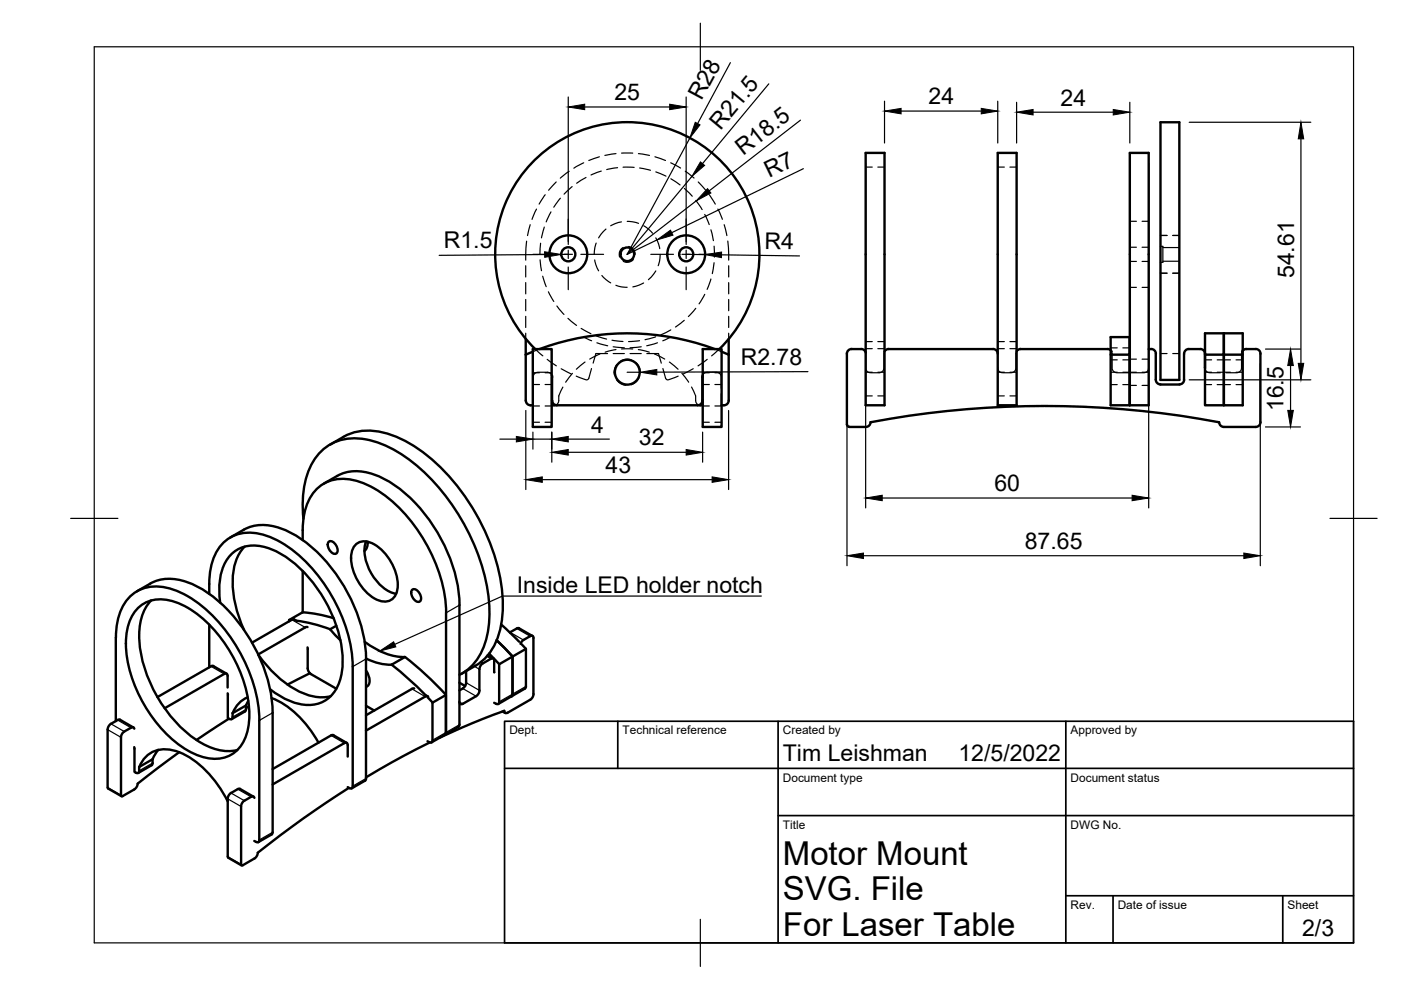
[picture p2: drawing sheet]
<svg xmlns="http://www.w3.org/2000/svg" width="297mm" height="210mm" viewBox="0 0 297 210" stroke-linecap="round" stroke-linejoin="round" font-family="sans-serif">
<!-- layer: Visible -->
<g fill="none" stroke="#000" stroke-width=".51">
<path d="M183.5 32.4h4v53.5h-4zM211.5 32.4h4v53.5h-4zM239.5 32.4h4v53.5h-4zM246 25.9h4v54.7h-4zM111.5 71.9v13a1.11 1.11 0 0 0 1.5 1M113 74h4v16.5h-4zM113 74.6l-1.5 .6M113.5 74a28 28 0 0 1-.4-39.8 28 28 0 0 1 39.8 0 28 28 0 0 1-.4 39.8M114.4 74a53.4 53.4 0 0 1 37.2 0M117 79.5l.1 .4M117.1 79.9v6h.4M149 79.5l-.1 6.4h-.4"/>
<path d="M149 74h4v16.5h-4zM153 74.6l1.5 .6M154.5 71.9v13a1.12 1.12 0 0 1-1.5 1M180.6 74h2a1.01 1.01 0 0 1 1 .8M180.6 74a1.01 1.01 0 0 0-1 1v15l.2 .4 .3 .1M188.4 74h22.1a1.01 1.01 0 0 1 1 1M188.4 74l-.5 .1-.4 .4M216.4 74h18.4M216.4 74l-.5 .1-.4 .4M234.8 74l.5 .1 .4 .4M235.5 74.6v11.3h4v-10.7M235.5 74.3v-2.8h4v3.7h-4"/>
<path d="M239.5 79h.1M243.5 74h.6M244.1 74a.97 .97 0 0 1 .9 1v5.5a1.01 1.01 0 0 0 1.1 1h3.9M251 75v5.5M251.1 75a.97 .97 0 0 1 1-1h2.4a1.01 1.01 0 0 1 1 1v3M255.5 78h.1M263.3 74.5l.7-.5h2.2a.97 .97 0 0 1 1 1l.1 14.5a1.01 1.01 0 0 1-1.1 1h-6.7M263.5 74.4v-3.7h-8v4.5h4v-4.5v4.5h4M263.5 74.6v11.3h-4v-10.7v10.7h-4v-10.7M72.8 92.6l-2.8 1.7M72.8 92.6a12.7 12.7 0 0 1 11.6 .2 37.6 37.6 0 0 1 16.4 16 39.6 39.6 0 0 1 5.8 20.5 14.4 14.4 0 0 1-4.6 11.1l-1.2 .8M117.1 84.9a1.01 1.01 0 0 0 1 1h29.8a1.01 1.01 0 0 0 1-1"/>
<path d="M117.8 85.9h-.3M148.2 85.9h.3M251.1 80.5a1.01 1.01 0 0 1-1 1M258.5 89.5a199.8 199.8 0 0 0-73.9 0 1.01 1.01 0 0 1-1 1h-3.5M258.5 89.5a1.01 1.01 0 0 0 1 1M48.8 114a11.3 11.3 0 0 1 7.1-2.7 17.5 17.5 0 0 1 11.1 5.5 34 34 0 0 1 10.6 22.9M51.9 115.9a11.1 11.1 0 0 0-2.5 8.7 26.1 26.1 0 0 0 2.3 8.9M64.2 114.5a18.5 18.5 0 0 1 1.2-8.2 7.9 7.9 0 0 1 9.5-4.5 23 23 0 0 1 12.2 8.6 33.2 33.2 0 0 1 7.5 19.5M64.3 110a19.1 19.1 0 0 1 2.5-12.7 10.1 10.1 0 0 1 10.7-4.1 27.7 27.7 0 0 1 14.6 9.2 44.7 44.7 0 0 1 11.7 26.3 17.2 17.2 0 0 1-3.2 11.9l-2 1.8-1.2 .7M68.6 102.5a11.3 11.3 0 0 1 7.1-2.6 17.5 17.5 0 0 1 11.1 5.5 34 34 0 0 1 10.6 22.9M69.7 114.9a1.28 1.28 0 0 1 1.7 1 1.14 1.14 0 0 1-.2 1.5 1.85 1.85 0 0 1-1.5-2.5zM75.6 115.3a3.7 3.7 0 0 1 4.6 .7 10.6 10.6 0 0 1 4.1 9 2.77 2.77 0 0 1-4 2.3 10.3 10.3 0 0 1-5.8-10l.2-.8z"/>
<path d="M77.6 114.8l.4 .3M77.6 114.8a9 9 0 0 0 2.1 8.2l1.2 1.3a6.2 6.2 0 0 0 3.1 1.6M78 114.9v.5a1.95 1.95 0 0 1-.7 1.4M24.6 135.2v17.7M24.6 135.2a11.8 11.8 0 0 1 3.5-9.2 8.6 8.6 0 0 1 8.6-1 27.7 27.7 0 0 1 13.8 12.7 31.4 31.4 0 0 1 4.5 15M29 125.4a11.2 11.2 0 0 1 7.1-2.7 17.5 17.5 0 0 1 11.1 5.5 34 34 0 0 1 10.6 22.9v25.4l-.2 .4-2.8 1.7M29.2 129a7.2 7.2 0 0 1 7.8-1.4 24 24 0 0 1 12 11 24.1 24.1 0 0 1 3.6 16 7.2 7.2 0 0 1-10 5.8 24 24 0 0 1-12.1-11.1 24.1 24.1 0 0 1-3.5-15.9 8.7 8.7 0 0 1 2.2-4.4zM32.1 127.3a11.5 11.5 0 0 0-2.5 9.4 29.4 29.4 0 0 0 12.6 20.5 10.9 10.9 0 0 0 8.1 1.8M44.4 125.9a18.5 18.5 0 0 1 1.2-8.2 7.9 7.9 0 0 1 9.5-4.5 23 23 0 0 1 12.2 8.6 33.2 33.2 0 0 1 7.5 19.5M44.4 132.5v9M46.7 127.8a12.3 12.3 0 0 1 2.1-10 7.3 7.3 0 0 1 8.1-1.6 23.7 23.7 0 0 1 11.9 11 24.4 24.4 0 0 1 3.6 15.9 7.2 7.2 0 0 1-6.5 6.4 12.9 12.9 0 0 1-8.6-3.4M54.8 138.9a21.4 21.4 0 0 0 11.1 8.6 8.3 8.3 0 0 0 4.2 .1"/>
<path d="M61.3 131.4l.4 .1M62.8 131.6l-.6-.3-.3 .1-8.5 4.9M62.9 131.6a31.9 31.9 0 0 1 7.1 1.8M64.1 129.9l-2.8 1.6v.2M64.1 129.8a29.4 29.4 0 0 1 6.6 1.3M64.2 121.1v8.8M65.2 133h-.5l-10 5.8M65.2 137.3v4.4a1.56 1.56 0 0 0 .7 1.2M70 133.4l2.2 2.4M71.3 132.7l-1.3 .7M77.3 136.1a14.1 14.1 0 0 0 8.6 3.2l4 3.4 4.7 4.6M77.6 139.7v25.3l-.2 .5-2.8 1.6"/>
<path d="M77.6 139.6a11.7 11.7 0 0 0 5.4 1.3M85.8 139.3l-2.8 1.6M87.4 125.1a1.28 1.28 0 0 1 1.7 .9 1.14 1.14 0 0 1-.2 1.6 1.85 1.85 0 0 1-1.5-2.5zM94.6 129.9v25.4M97.4 128.3v25.3l-.2 .5-2.8 1.6 .2-.4M103.4 139l1.2 .6M103.7 138.6l2.2 2.2M105.3 135.7l3.4 3.5M106.3 132.4l3.8 3.7M108.7 139.2v8M110 133.2l2.9 1.6M110.1 133.2l-.5 .1-1.5 .8"/>
<path d="M110.4 136.4l1.1 1.2M112.4 134.9l-1.6 .9-.4 .7M112.4 134.9l.5-.1 .2 .5v11.8a1.57 1.57 0 0 1-.7 1.3M24.9 152.7l-1.4 .8a1.57 1.57 0 0 0-.7 1.2v12.3M24.9 152.6h.5l2.9 1.6M27.8 154.3l-1.4 .8a1.57 1.57 0 0 0-.7 1.2v12.3v.2h.3M27.8 154.3l.4-.1 .3 .3M28.5 158.4v5.3l.3 .1M33.6 159l-1.3 2M38 159.5l-8.8 6.7M48 142.8l-2.8-1.6h-.3l-11.5 6.6M48.3 143.3v2.5"/>
<path d="M48.3 143.3l-.2-.5-.5 .1-12.7 7.3M48.3 147v.4M48.3 147.4v4.9a.6 .6 0 0 0 1 0v-1.1l2.9-1.6M48.5 152.4l-6.8 4.5M52.2 149.6v.8M52.2 150.4l-.3 .4-2.8 1.7M52.5 147.8a5.7 5.7 0 0 0-3.2 3.4M52.6 148.6l-.4 1M52.8 149.8l-.6 .3M55 152.8v25.3M57.6 148a20.6 20.6 0 0 1 9.9 9.5M65.7 142.7l-4.7 2.5"/>
<path d="M65.9 142.9l5.4 3.1M70.7 155.9l2.8 1.6M70.7 155.9h-.5l-12.4 7.2M73 157.6l-15.2 8.7M73 157.6l.3-.1 .4 .2v2.7M74.8 141.3v25.4l-.2 .4h-.5M77.6 149.6l1.8 1.1M77.6 142.2a2.76 2.76 0 0 1 .3 3.3l-.3 .1M83 140.9l3.6 3 3.6 3.4M87.3 146.1l-9.7 5.6M87.8 146h-.5M90.2 147.4l.5 .2"/>
<path d="M90.7 147.8l1 1.2M90.8 147.7l-.4-.1-.2 .1-12.6 7.2M91.1 157.4l-8.1 4.3-5.4 3.1M94.3 155.8l-2.8 1.6M94.3 155.8l.2-.5v-7.9l-2.8 1.6v7.9v.3l-.4 .2-.7-.2M97.4 148.8l.2 .5 .5-.1M97.4 144.8l1.2 .7M98.8 142.3v2.5M98.8 144.7a1.87 1.87 0 0 1-1.4 1.7M100.8 141.2l-2.9 1.6M100.9 147.6l-2.8 1.6M101.7 146.4a1.57 1.57 0 0 1-.7 1.2"/>
<path d="M102.4 140.7l1.7-1 .5-.1 .2 .5v2.4M102.4 140.6a1.57 1.57 0 0 0-.7 1.3l-.1 4.5M104.8 149l.3 .2M104.8 142.5h.1M105.8 140.8l.1 8-.3 .5-.5-.1M105.8 140.8l5.7-3.2-.1 8.3-5.8 3.4M106.5 150.8l.6 .4M106.9 150.7l-6.8 2.7-6.9 3M108.7 147.2l-.2 .4M112.4 148.4l-4.8 2.7-.5 .1-.2-.5M22.8 167l.1 .2M22.9 167.2l2.9 1.6"/>
<path d="M29.2 166.1a1.57 1.57 0 0 1-.7 1.3l-2.5 1.4M29.5 162.6v1.1l-.4 .2-.3-.1M29.5 162.6a5.8 5.8 0 0 1 7.5-3.4 19.7 19.7 0 0 1 10.6 9.5l.7 1.2M32.1 162.3l-2.8 1.6M32.3 161l-2.8 1.6M32.3 161v.8M32.4 161.8l-.2 .4M50.4 167.3l-1.4 .8a1.57 1.57 0 0 0-.7 1.2v12.3M50.4 167.3h.5l2.8 1.6M53.2 168.9l-1.4 .9M53.2 168.9h.5l.2 .3M53.9 178.3l.4 .2"/>
<path d="M55 178.1l-.2 .4h-.5M73.7 166.9l.4 .2M74 167a215.9 215.9 0 0 0-19.3 13.8 1.51 1.51 0 0 1-.8 1.2l-2.4 1.4h-.3l-.1-12.4a1.57 1.57 0 0 1 .7-1.3M48.3 181.6l.1 .2M48.4 181.9l2.8 1.6"/>
<circle cx="120.5" cy="53.9" r="1.49"/>
<circle cx="120.5" cy="53.9" r="4"/>
<circle cx="133" cy="53.9" r="1.45"/>
<circle cx="145.5" cy="53.9" r="1.49"/>
<circle cx="145.5" cy="53.9" r="4"/>
<circle cx="133" cy="78.9" r="2.64"/>
</g>
<!-- layer: Hidden -->
<g fill="none" stroke="#000" stroke-width=".25">
<path d="M117.9 38.6l-1.6 1.7M120.7 36.3l-1.9 1.5M121.3 39.6l-1.7 1.6M123.8 34.5l-2.1 1.2M124.2 37.6l-1.9 1.3M127.1 33.2l-2.3 .8M127.5 36.3l-2.2 .8M130.6 32.6l-2.4 .3M130.9 35.6l-2.3 .4M131.8 32.5h2.4M132.1 35.4l2.4 .1M135.4 32.6l2.3 .3"/>
<path d="M135.6 35.6l2.3 .5M138.9 33.2l2.2 .8M139 36.4l2.2 1M142.2 34.5l2.1 1.1M142.2 37.9l2 1.3M145.1 40l1.7 1.6M145.3 36.3l1.9 1.5M148 38.6l1.6 1.7M183.5 35.4h1.4M186.1 35.4h1.4M211.5 35.4h1.4M214.1 35.4h1.4"/>
<path d="M111.5 56.3v2.4M111.5 59.9v2.4M111.7 51.1l-.2 4.1M112.4 47.6l-.6 2.3M113.7 44.3l-.9 2.2M114.5 55.1l.3 2.3M114.6 51.6l-.1 2.3M115.1 58.6l.7 2.2M115.4 48.1l-.6 2.3M115.6 41.3l-1.3 2M116.8 44.9l-1 2.1M118.8 42l-1.4 1.9"/>
<path d="M126.1 55.1l.2 1.1 .6 1.2M126.4 51.5l-.3 .9-.1 1.5M127.6 58.4l.8 .9 1.1 .7M128.5 48.6l-1.6 1.8M131.8 47l-1.4 .4-.9 .5M132.1 52.5a1.66 1.66 0 0 0-.7 2M133 46.9l1.1 .1 1.3 .4M133.3 52.3a1.7 1.7 0 0 1 1.4 1.6M134.3 55a1.69 1.69 0 0 1-2.2 .4M136.5 47.9l1 .7 .8 .8M139 50.4l.6 1.3 .3 1M139 57.4l-1.5 1.9"/>
<path d="M140 53.9l-.2 1.5-.2 .9M147.5 42.5l1.4 1.9M149.4 45.5l1 2.1M150.4 41.3l1.3 2M150.7 48.7l.6 2.3M150.7 59.2l-.8 2.2M151.4 52.2l.1 2.3M151.4 55.7l-.4 2.3M152.2 44.3l1 2.2M153.5 47.6l.6 2.3M154.3 51.1l.2 4.1M154.5 56.3v2.4"/>
<path d="M154.5 59.9v2.4M239.5 46.9h1.4M239.5 52.4h1.4M239.5 55.4h1.4M242.1 46.9h1.4M242.1 52.4h1.4M242.1 55.4h1.4M246 52.2h.5v3.4h-.5M246 57.9h1.4M246 49.9h1.4M246.5 55.4h3.5M246.5 52.5h3.5"/>
<path d="M248.6 57.9h1.4M248.6 49.9h1.4M111.5 63.5v2.4M111.5 67.1v2.3M111.5 70.6v1.3M113 79h1.4M113.5 74l1.6 1.5M114.4 74l-1.4 .6M115.6 79h1.4M116 76.2l2 1.4M116.3 61.9l1.1 2M117 79.5l-.4-.4-.4-.2h-2.2a1 1 0 0 0-.9 1v2.4"/>
<path d="M118.1 64.9l1.5 1.8M119 78.2l2.1 1.1M120.4 67.5l1.8 1.5M121.4 79.2l-1.5 1.8M123.2 69.6l2.1 1.2M123.8 71.5l1.6 .8M124 76.8l-1.8 1.5M125.4 78.1l-.6 2.1-.3 .3h-.3l-2-.8M126.4 71.2l2.2 .7M126.6 72.7l2.2 .6M127.2 75.1l-2.2 1M128.8 75h-2.5l-.5 2"/>
<path d="M129.8 72.1l2.3 .3M130 73.5l2.4 .2M130 75h2.4M130.6 60.5l1.2 .3 1.2 .1M130.6 74.1l-2.3 .6M130.7 77.3l-.1 .2a2.58 2.58 0 0 0-.3 2M131.8 74h2.4M133.6 75h2.4M133.8 76.3l-.3-.1a2.71 2.71 0 0 0-1.9 .3M134.8 76.9l.3 .2a2.83 2.83 0 0 1 .7 1.8M135.3 74.1l2.4 .6M135.6 72.2l-2.3 .2"/>
<path d="M136 73.5l-2.4 .2M136.5 60l-2.3 .8M137.1 75h2.5l.6 2M138.8 75.1l2.1 1M139 71.4l-2.2 .6M139.4 72.7l-2.3 .6M140.5 78.1l.6 2.1 .3 .3h.4l2-.8M141.9 76.8l1.9 1.5M142.2 71.5l-1.7 .8M142.2 69.9l-2.1 1.1M144.6 79.1l1.4 1.9M145.1 67.9l-1.9 1.4"/>
<path d="M147 78.2l-2.1 1.1M147.5 65.4l-1.6 1.7M149 79.5l.4-.4 .3-.2h2.2a1 1 0 0 1 1 1v2.4M149 79h1.4M149.4 62.4l-1.2 2M149.9 76.2l-1.9 1.4M151.6 79h1.4M151.6 74l1.4 .6M152.5 74l-1.6 1.5M154.5 63.5v2.4M154.5 67.1v2.3M154.5 70.6v1.3"/>
<path d="M183.5 78.9h1.4M183.5 73.9h1.4M183.5 72.4h1.4M186.1 78.9h1.4M186.1 73.9h1.4M186.1 72.4h1.4M187.5 74.5l-.1 .4v3.1a1 1 0 0 1-1 1h-1.9a1.04 1.04 0 0 1-1-1v-3.2M211.5 78.9h1.4M211.5 73.9h1.4M211.5 72.4h1.4M214.1 78.9h1.4M214.1 73.9h1.4"/>
<path d="M214.1 72.4h1.4M215.5 74.5l-.1 .3v3.2a1 1 0 0 1-1 1h-1.9a1.01 1.01 0 0 1-1-1M235.5 78.9h1.4M235.5 74.3v.3M235.5 73.8h1.4M235.5 76.3h1.4M235.7 74.6l.1 3.4a1 1 0 0 0 1 1h2.7M238.1 78.9h1.4M238.1 73.8h1.4M238.1 76.3h1.4M239.5 78.9h1.4M239.5 76.2h1.4"/>
<path d="M239.5 60.9h1.4M242.1 78.9h1.4M242.1 76.2h1.4M242.1 60.9h1.4M243.5 78a1.01 1.01 0 0 1-1 1h-3M246 75h1.4M248.6 75h1.4M255.5 78a1.01 1.01 0 0 0 1 1h2.3M255.5 78.9h1.4M255.5 76.3h1.4M258.1 78.9h2.8M258.1 76.3h2.8"/>
<path d="M262.1 78.9h1.4M262.1 76.3h1.4M263.3 74.6l-.1 3.4a1 1 0 0 1-1 1h-2.3M263.5 74.4v.2M113 81.5h1.4M113 89.5h1.4M113 86.1h1.4M113.1 83.5l-.1 2.4M115.6 81.5h1.4M115.6 89.5h1.4M115.6 86.1h1.4M119.3 82.1a4.4 4.4 0 0 0-.9 3.2l-.6 .6"/>
<path d="M130.7 80.6l.2 .1a2.69 2.69 0 0 0 1.8 1M135.5 80l-.1 .3a2.73 2.73 0 0 1-1.5 1.3M146.6 82.1a4.5 4.5 0 0 1 1 3.2l.6 .6M149 81.5h1.4M149 89.5h1.4M149 86.1h1.4M151.6 81.5h1.4M151.6 89.5h1.4M151.6 86.1h1.4M152.9 83.5l.1 2.4M183.5 83.9h1.4M186.1 83.9h1.4"/>
<path d="M211.5 83.9h1.4M214.1 83.9h1.4M235.5 81.5h1.4M238.1 81.5h1.4M239.5 81.7h1.4M242.1 81.7h1.4M255.5 81.5h1.4M258.1 81.5h2.8M262.1 81.5h1.4"/>
</g>
<!-- layer: Visible Narrow -->
<g fill="none" stroke="#000" stroke-width=".25">
<path d="M61.9 131.4l2.8 1.6M77.6 139.7l-2.8 1.6M97.4 128.3l-2.8 1.6M103.2 139.2l.9 .5M108.1 134.1l2.9 1.6M109.6 133.3l2.8 1.6M22.8 154.7l2.9 1.6M23.5 153.5l2.9 1.6M24.9 152.7l2.9 1.6M44.7 141.3l2.8 1.6M52.2 150.4l-2.9 1.6M57.8 151.1l-2.8 1.7"/>
<path d="M70.2 155.9l2.8 1.7M87.3 146.1l2.8 1.6M97.4 153.7l-5.7 3.2M97.4 148.8l.7 .4M98.1 146l2.8 1.6M98.8 144.8l2.8 1.6M100.6 141.3l1 .6M101.9 140.4l.5 .3M111.5 145.5l-5.7 3.3M22.8 167l2.9 1.6M32.3 161.8l-2.8 1.6M48.3 169.4l2.8 1.6"/>
<path d="M49 168.1l2.8 1.7M50.4 167.3l2.8 1.6M57.8 176.5l-2.8 1.6M77.6 165.1l-2.8 1.6M48.3 181.6l2.8 1.7"/>
</g>
<!-- layer: TITLEBLOCK -->
<path d="M107 152.9h180v47h-180zM131 152.9v10M165 152.9v47M226 152.9v47M107 162.9h180M165 172.9h122M226 189.9h61M236 189.9v10M272 189.9v10" fill="none" stroke="#000" stroke-width=".36"/>
<!-- layer: FD_Dimensions -->
<g fill="none" stroke="#000" stroke-width=".25">
<path d="M154.9 13.3l-7 12.9M163 17.8l-14.1 16.9M120.5 20.6v31.2M124 22.7h18M145.5 20.6v31.2M146.3 29.3l-13.3 24.6M146.7 37.4l-13.7 16.5M169.7 25.5l-19.3 15M170.3 35.8l-27.9 13.5M183.5 34.5v73.2M187.5 21.5v8.8M191.1 23.6h16.9"/>
<path d="M211.5 21.5v8.8M215.5 21.7v8.6M219 23.8h17M239.5 21.7v8.6M243.5 34.5v73.2M252.1 25.9h25.8M275.8 29.4v47.6M115.5 54l-22.4 .1M120.5 53.9h-1.5M139.3 50.9l-6.3 3M145.5 53.9l4 .1M147.6 42.6l-14.6 11.3"/>
<path d="M153 54l16.5 .3M133 78.9h2.8M171.3 78.8l-32 .1M179.6 77.1v42.8M267.2 77.1v42.8M268.3 74h7.4M273.6 77.5v9.5M106 93.1h3.5M111.5 87v16.8M113 91.6v3.6M113 93.1h4M117 91.6v6.4"/>
<path d="M120.5 93.1h8.7M120.5 95.9h25M149 91.6v6.4M154.5 87v16.8M252.1 80.5h25.8M268.3 90.5h7.4M115 101.7h36M183.1 117.8h80.6M187 105.6h53"/>
</g>
<g fill="#000" stroke="#000" stroke-width=".21">
<path d="M120.5 22.7l3.5-.6v1.2zM142 22.1l3.5 .6-3.5 .6zM147.4 25.9l1 .6-2.1 2.8zM148.5 34.3l.9 .8-2.7 2.3zM150 40l.7 .9-3.1 1.7zM187.5 23.6l3.6-.6v1.1zM208 23l3.5 .6-3.5 .5zM215.5 23.8l3.5-.6v1.2zM236 23.2l3.5 .6-3.5 .6zM275.8 25.9l.6 3.5h-1.1zM115.5 53.4l3.5 .5-3.5 .7zM139.3 50.9l2.9-2.1 .5 1.1z"/>
<path d="M149.5 54l3.5-.6v1.2zM135.8 78.9l3.5-.6v1.2zM273.6 74l.6 3.5h-1.2zM275.3 77h1.1l-.6 3.5zM109.5 92.5l3.5 .6-3.5 .6zM117 93.1l3.5-.6v1.2zM117 95.9l3.5-.6v1.2zM145.5 95.3l3.5 .6-3.5 .6zM273 87h1.2l-.6 3.5zM111.5 101.7l3.5-.6v1.2zM151 101.1l3.5 .6-3.5 .6zM179.6 117.8l3.5-.5v1.1z"/>
<path d="M183.5 105.6l3.5-.6v1.2zM240 105l3.5 .6-3.5 .6zM263.7 117.3l3.5 .5-3.5 .6z"/>
</g>
<!-- layer: Leaders -->
<path d="M80.5 138l3-1.9 .4 1.1z" fill="#000" stroke="#000" stroke-width=".21"/>
<path d="M161.4 126.4h-54.9l-22.8 10.2" fill="none" stroke="#000" stroke-width=".25"/>
<!-- layer: Smart Centers -->
<path d="M113 53.9h4.8M119.6 53.9h1.8M120.5 46.4v4.9M120.5 53v1.8M120.5 56.6v4.8M123.1 53.9h4.9M138 53.9h4.8M144.6 53.9h1.8M145.5 46.4v4.9M145.5 53v1.8M145.5 56.6v4.8M148.2 53.9h4.8" fill="none" stroke="#000" stroke-width=".25"/>
<!-- layer: BORDER -->
<path d="M20 9.9h267v190h-267zM148.5 4.9v10M15 109.9h10M282 109.9h10M148.5 194.9v10" fill="none" stroke="#000" stroke-width=".25"/>
<g font-size="7">
<text x="166" y="183.4">Motor Mount</text>
<text x="166" y="190.9">SVG. File</text>
<text x="166" y="198.4">For Laser Table</text>
</g>
<g font-size="4.9">
<text x="130.3" y="21.2">25</text>
<text x="148.8" y="21.5" transform="rotate(-62 148.8 21.5)">R28</text>
<text x="196.9" y="22.2">24</text>
<text x="224.9" y="22.4">24</text>
<text x="152.8" y="27.8" transform="rotate(-50 152.8 27.8)">R21.5</text>
<text x="157.5" y="33.1" transform="rotate(-38 157.5 33.1)">R18.5</text>
<text x="163" y="37.8" transform="rotate(-26 163 37.8)">R7</text>
<text x="94.1" y="52.7">R1.5</text>
<text x="162.1" y="52.8" transform="rotate(1 162.1 52.8)">R4</text>
<text x="274.4" y="59" transform="rotate(-90 274.4 59)">54.61</text>
<text x="157.1" y="77.4">R2.78</text>
<text x="272.2" y="87.2" transform="rotate(-90 272.2 87.2)">16.5</text>
<text x="125.3" y="91.7">4</text>
<text x="135.5" y="94.4">32</text>
<text x="128.4" y="100.2">43</text>
<text x="210.8" y="104.1">60</text>
<text x="217.3" y="116.4">87.65</text>
<text x="109.6" y="125.7">Inside LED holder notch</text>
<text x="166" y="161.4">Tim Leishman</text>
<text x="203.2" y="161.4">12/5/2022</text>
<text x="276.1" y="198.6">2/3</text>
</g>
<g font-size="2.5">
<text x="108" y="155.7">Dept.</text>
<text x="132" y="155.7">Technical reference</text>
<text x="166" y="155.7">Created by</text>
<text x="227" y="155.7">Approved by</text>
<text x="166" y="165.7">Document type</text>
<text x="227" y="165.7">Document status</text>
<text x="166" y="175.7">Title</text>
<text x="227" y="175.7">DWG No.</text>
<text x="227" y="192.7">Rev.</text>
<text x="237" y="192.7">Date of issue</text>
<text x="273" y="192.7">Sheet</text>
</g>
</svg>
